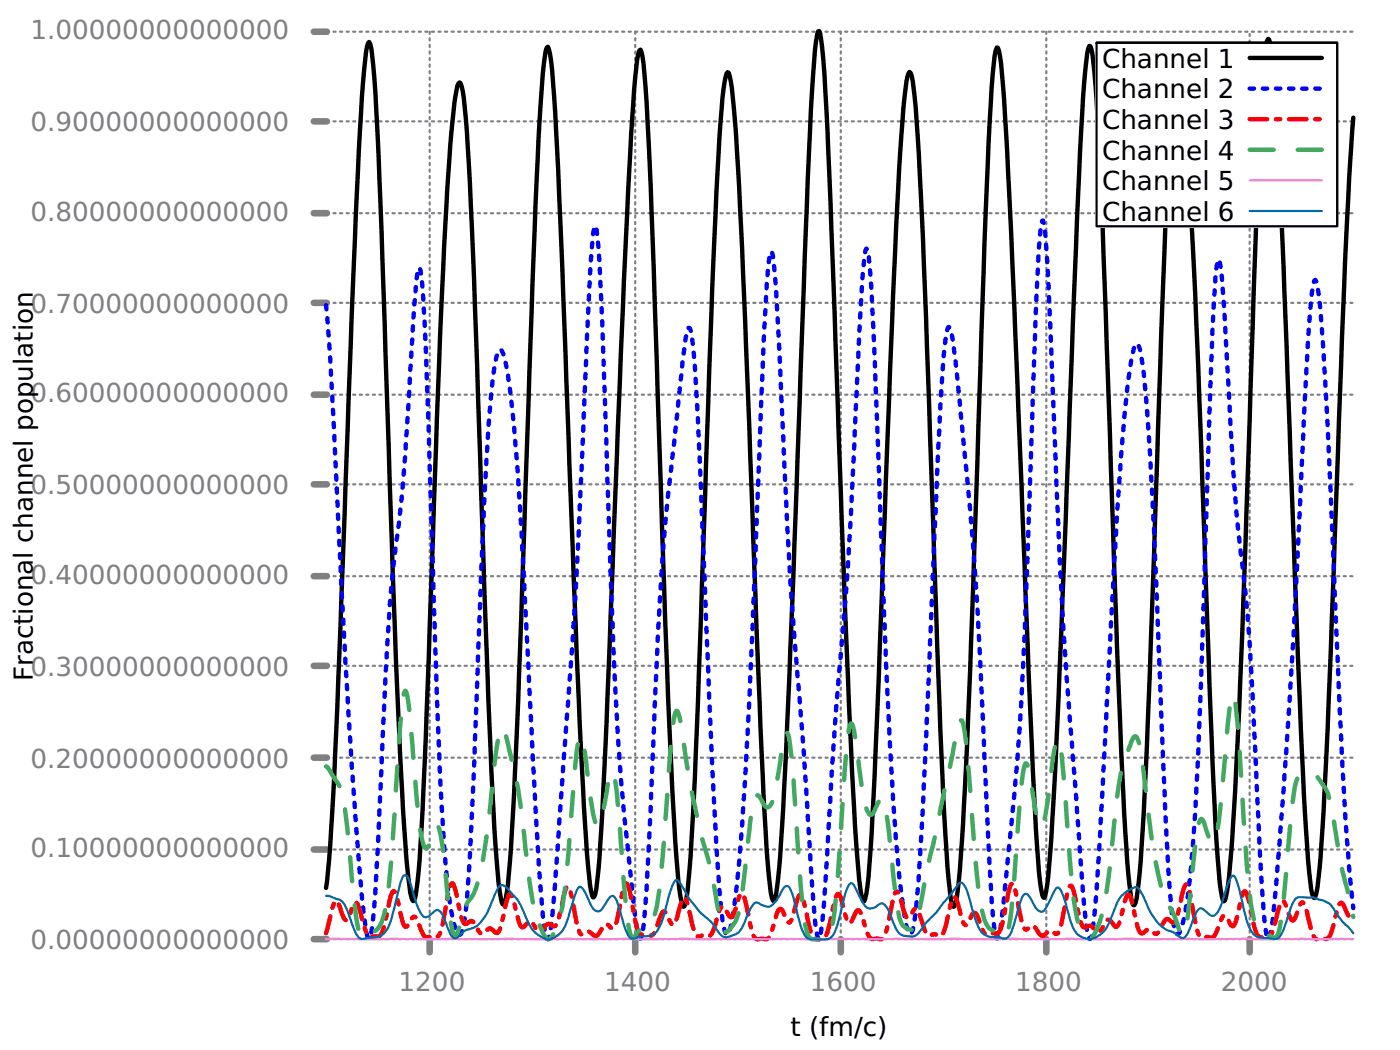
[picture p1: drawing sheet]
<svg xmlns="http://www.w3.org/2000/svg" width="226mm" height="169mm" viewBox="0 0 226 169" stroke-linecap="round" stroke-linejoin="round" font-family="sans-serif">
<g fill="none" stroke="#808080" stroke-width=".35" stroke-dasharray=".4 .7">
<path d="M52.7 19.6h124.1M52.7 5.1h165.4M201.5 6.9v-1.8M215.6 19.6h2.5M52.7 34.4h124.1M215.6 34.4h2.5M52.7 48.8h165.4M52.7 78.1h165.4M52.7 63.7h165.4M52.7 92.9h165.4M52.7 107.4h165.4M52.7 137h165.4"/>
<path d="M52.7 122.2h165.4M52.7 151.5h165.4M69.3 151.5v-146.4M102.4 151.5v-146.4M135.6 151.5v-146.4M168.7 151.5v-146.4M201.5 151.5v-115"/>
</g>
<g fill="none" stroke="#808080" stroke-width="1.1">
<path d="M50.6 19.6h2.1M50.6 5.1h2.1M50.6 34.4h2.1M50.6 48.8h2.1M50.6 78.1h2.1M50.6 63.7h2.1M50.6 92.9h2.1M50.6 107.4h2.1M50.6 137h2.1M50.6 122.2h2.1M50.6 151.5h2.1M69.3 151.5v2.1"/>
<path d="M102.4 151.5v2.1M135.6 151.5v2.1M168.7 151.5v2.1M201.5 151.5v2.1"/>
</g>
<path d="M176.8 6.9h38.8v29.6h-38.8z" fill="none" stroke="#000" stroke-width=".35"/>
<path d="M218.2 19l-.3 4.3a2549.8 2549.8 0 0 0-2.8 68.1l-1 25.8a383.9 383.9 0 0 1-1.6 25.9l-.4 1.5-.2 .2-.1-.1a39.4 39.4 0 0 1-1-8.2l-1-18.9-1.7-43.7a2123.6 2123.6 0 0 0-2.6-61l-.5-5-.3-1.5-.2-.1a14.2 14.2 0 0 0-.7 4.1 1295.6 1295.6 0 0 0-1.9 47.1l-.4 10.2a2364.6 2364.6 0 0 1-2.8 67.7l-.7 7.3-.3 2-.2 .5-.1 .2a6.7 6.7 0 0 1-.7-3.1 844.3 844.3 0 0 1-2-41.3l-.3-9.6a2040.5 2040.5 0 0 0-3-67.9l-.7-7.2a8.3 8.3 0 0 0-.8-3.5l-.3 .6a123.6 123.6 0 0 0-1.3 16.2l-1 24.7-.7 19.8a2243.8 2243.8 0 0 1-2.6 64.6l-.4 3.8a9.3 9.3 0 0 1-.7 3.5h-.1l-.2-.3-.3-1.7a364.1 364.1 0 0 1-1.6-27.1l-2.7-75.4a505.6 505.6 0 0 0-1.8-32.8l-.2-.8-.2-.5h-.1l-.4 1.2-.1 1.2a583.8 583.8 0 0 0-1.8 34.1l-1.4 35.3a1794.6 1794.6 0 0 1-2.8 60.4l-.3 3.1-.3 1.8-.2 .3-.2-.1-.3-1.4a351.8 351.8 0 0 1-1.7-26.9l-2-50.5a1533.1 1533.1 0 0 0-2.6-54.1 13.8 13.8 0 0 0-.7-4.1h-.1l-.2 .4-.3 2.1a693.7 693.7 0 0 0-1.9 38.7l-.6 20.3a2123.4 2123.4 0 0 1-2.8 68.9l-.4 3.9a15.5 15.5 0 0 1-.6 4.1l-.2 .1-.2-.1a43.8 43.8 0 0 1-.9-8.6l-.6-8.8-.5-11.4-1-27.6a2476 2476 0 0 0-2.8-70.1l-.3-3.9a13.2 13.2 0 0 0-.7-4l-.1-.1-.2 .2a41.2 41.2 0 0 0-1 7.8 1922 1922 0 0 0-2.8 62.6l-1.6 42.7a232 232 0 0 1-1.4 19.2l-.3 1.2-.2 .1-.2-.4a143.8 143.8 0 0 1-1.4-17.8l-1.4-30.3-2.3-64.4a410.6 410.6 0 0 0-1.5-26.2l-.3-1.3-.2 .1-.1 .5a206.9 206.9 0 0 0-1.4 19.4l-1.9 53.7a2319.8 2319.8 0 0 1-2.7 59.4l-.6 6.2-.4 1h-.1l-.2-.5-.3-2a550.4 550.4 0 0 1-1.9-33.6l-1-26.6a2353.7 2353.7 0 0 0-2.8-63.2l-.5-5.2-.3-1.9-.2-.5-.1-.2-.2 .2-.3 1.4a293.3 293.3 0 0 0-1.7 25.3l-3 83a338.2 338.2 0 0 1-1.5 23.2l-.3 1.4-.2 .1-.1-.2-.4-1.3a290.6 290.6 0 0 1-1.6-24.7l-.9-21-2.1-64.5a367.5 367.5 0 0 0-1.5-25.4l-.3-1.1-.2 .1-.2 .6a264.1 264.1 0 0 0-1.6 22.5l-2 46.9a2796.8 2796.8 0 0 1-2.6 60.5l-.5 4.8-.2 .8-.2 .5h-.2a10.3 10.3 0 0 1-.6-3.5 991.9 991.9 0 0 1-2.3-44.3l-.7-17.5a2822.1 2822.1 0 0 0-2.6-63.9l-.4-4.2a12.7 12.7 0 0 0-.6-3.8l-.2 .2-.2 .4a204.7 204.7 0 0 0-1.5 21.1l-3.3 91.7a366.4 366.4 0 0 1-1.5 23l-.3 1.7-.2 .3h-.1a16.2 16.2 0 0 1-.8-5.2 907.9 907.9 0 0 1-2-41.8l-.4-9.8a2751 2751 0 0 0-2.6-68l-.4-3.9a9.1 9.1 0 0 0-.8-3.9l-.3 .5a108 108 0 0 0-1.5 14.3 2901.3 2901.3 0 0 0-3 73l-.6 18.1a340.3 340.3 0 0 1-1.6 24.5l-.3 1.4-.2 .2-.1-.1a43.9 43.9 0 0 1-1.2-9.6 1812.5 1812.5 0 0 1-2.6-63.1l-1-30.5a544.4 544.4 0 0 0-1.7-33l-.3-1.9-.2-.3-.1 .1a50.7 50.7 0 0 0-1 8.8 2976 2976 0 0 0-2.8 67.2l-1.4 34.7a358.2 358.2 0 0 1-1.6 25.6" fill="none" stroke="#000" stroke-width=".71"/>
<path d="M52.6 49.2a1190.1 1190.1 0 0 1 2.3 41.9 1105.2 1105.2 0 0 0 3.8 56.6 9.1 9.1 0 0 0 .8 3.7l.4-.9a208 208 0 0 0 1.3-19.6l.7-14.9a291.2 291.2 0 0 1 2.1-29.2l.9-7.2 1.1-16.7a297.1 297.1 0 0 1 1.3-18.9l.2-.7 .2-.1a25 25 0 0 1 .6 5.9l.9 20.8 1.1 37.8a476.9 476.9 0 0 0 2 35.9 26 26 0 0 0 1.5 6.9l.3 .3a1.96 1.96 0 0 0 .7-1.6 186.2 186.2 0 0 0 1.3-17.8l1.7-42.8a405.7 405.7 0 0 1 1.8-28.3l.3-2.1 .4-1.2 .3-.6 .3 .1a21.9 21.9 0 0 1 1.3 6.3l.7 6.1a1590.9 1590.9 0 0 1 3 52.2l.6 12.3a193.9 193.9 0 0 0 1.5 17.6l.2 .4 .2 .1a10.5 10.5 0 0 0 .6-3.4l1.7-22.5a1384.7 1384.7 0 0 0 3.8-67.1 248.2 248.2 0 0 1 1.3-21.8l.2-.3 .2 .3a341.5 341.5 0 0 1 1.3 25.4l1.3 39.1a492.7 492.7 0 0 0 4 48.8l.3 1.3 .2 .1 .1-.3a67.8 67.8 0 0 0 1-10.7l1.4-30.2a448.6 448.6 0 0 1 3.4-43.7l.4-3.2a85.9 85.9 0 0 1 1.3-10.1l.1-.3h.2a38.1 38.1 0 0 1 1 8.8l1 21.4a2221.9 2221.9 0 0 0 2.8 60.5l.4 3.5a9.6 9.6 0 0 0 .8 3.7l.3-.3a64.9 64.9 0 0 0 1.7-11.3 1173.9 1173.9 0 0 0 2.8-54.2l.6-17.5a497.4 497.4 0 0 1 1.4-25.3l.3-1.6h.2l.2 .7a558.3 558.3 0 0 1 1.6 29.2 996.1 996.1 0 0 0 3.3 50.9l1.7 25.3a22.2 22.2 0 0 0 .6 4.7l.2 .1 .2-.5a165.5 165.5 0 0 0 1.3-16.7 1140.3 1140.3 0 0 1 3-40.6l.6-11.1 1-21.3a293.9 293.9 0 0 1 1.3-20.8l.2-.4 .2 .1 .2 .8 .1 1.5a1070.4 1070.4 0 0 1 1.8 42.1 1217.7 1217.7 0 0 0 2.7 53 90 90 0 0 0 1.6 12.3l.4 .7 .1 .1 .4-.7 .1-.7a161.8 161.8 0 0 0 1.4-16.2l2.3-53.4a394.4 394.4 0 0 1 1.5-24.9l.3-1.8 .2-.3 .2 .1a52.9 52.9 0 0 1 1.3 9l.6 6.8a676.3 676.3 0 0 1 3.5 49.6l.3 7.6a406.7 406.7 0 0 0 1.5 24.5l.4 1.1 .1-.1 .2-.4a172.1 172.1 0 0 0 1.6-14.5 455.3 455.3 0 0 0 2.7-38.4l1-28.7a752.5 752.5 0 0 1 1.3-31.4l.2-1.5 .2-.8 .1-.1 .2 .7a358.8 358.8 0 0 1 1.3 24.5l.3 8.6a1164 1164 0 0 0 3.9 63.6l.3 4.6a124.5 124.5 0 0 0 1.3 13.5l.2 .4h.1a11.8 11.8 0 0 0 .7-3.9 1885.4 1885.4 0 0 0 2.8-49.6 602.8 602.8 0 0 1 2.7-36.6l.6-4.2a2.57 2.57 0 0 1 .7-1.7l.3 .3 .4 1.2a205.3 205.3 0 0 1 1.8 22.1l1.6 40a465.2 465.2 0 0 0 1.7 29 7.5 7.5 0 0 0 .7 2.6l.1 .1 .2-.1a14.5 14.5 0 0 0 1.3-5.1 280.7 280.7 0 0 0 2-28.1l1.3-40.2a739.5 739.5 0 0 1 1.5-34.2l.2-1 .2-.2a19 19 0 0 1 .6 5l1 17.3a325.1 325.1 0 0 0 2.7 31.5 698.5 698.5 0 0 1 1.9 34.6 263 263 0 0 0 1.4 20.2l.1 .7 .2 .3h.2l.1-.5a179.1 179.1 0 0 0 1.7-16.8 1717.8 1717.8 0 0 0 3.8-66.7 326.5 326.5 0 0 1 1.3-20.5l.3-1.6 .2-.2 .4 1 .1 1a414.5 414.5 0 0 1 1.8 28.9l2 46.1 .9 13.8 .9 10.6" fill="none" stroke="#00f" stroke-width=".71" stroke-dasharray=".7 1.4"/>
<path d="M52.6 150.5l1-4a1.72 1.72 0 0 1 .6-1.2l.4 .4 .6 1.8 .5 .9 .4-.2 .8-2 .3-.6h.4l.1 .3 .5 1.6a7.9 7.9 0 0 0 1.3 3.5h1.4a.83 .83 0 0 0 .8-.8l.3-1.1 1-4.6 .3-.7 .2-.1 .2 .1 .3 .9 .7 3a2.37 2.37 0 0 0 .8 1.8l.3-.4 .5-.9 .3-.3 .2-.1 .5 .7 .9 2a.8 .8 0 0 0 1.3 .5l.6 .1a.5 .5 0 0 0 .7-.3 23.5 23.5 0 0 0 1.3-5.9l.5-2.1 .2-.3 .2-.1 .1 .2 .4 1 .9 4.5a.98 .98 0 0 0 .7 .9l.7-.4a.54 .54 0 0 1 .8 .5l.7 1.2 .3 .3 .3-.1 .7-.6a.58 .58 0 0 1 1 .2 .47 .47 0 0 0 .8 .2l.4-.8 .9-4.3 .4-.9 .1-.1h.2l.3 .7 1 3.9 .4 .6a.41 .41 0 0 0 .6-.2l.4-.4a.42 .42 0 0 1 .6-.1l1 1.4a.48 .48 0 0 0 .8-.2l.4-.5a.74 .74 0 0 1 1.3-.1h.3a13.2 13.2 0 0 0 1.3-4.5l.5-1.7 .2-.1h.2l.5 1.5 1 5 .5 1.1 .3 .1 .2-.1a.77 .77 0 0 1 1.3 0l.3 .3a.74 .74 0 0 0 1-.7l.4-.6a.66 .66 0 0 1 .6-.5 .66 .66 0 0 1 .7 .5l.3 .1a1.5 1.5 0 0 0 .7-1.2l1.1-5.5 .4-.5h.1l.2 .3 .3 1.3 1.2 5.7a1.01 1.01 0 0 0 1.3 .9 1.18 1.18 0 0 0 1.3-.1l1.3-3.4 .4-.2a3.2 3.2 0 0 1 1 1.7l.3 .4h.4l.4-1.3 .9-2.8 .1-.2h.2a8 8 0 0 1 1 3.2l.7 2.4a.66 .66 0 0 0 .4 .6 .66 .66 0 0 0 .7-.1l.5-.1 .5 .2a.95 .95 0 0 0 .8-1l1-3.2 .4-.6h.3l1 1.6 .2 .1h.1l.5-1 .8-2.6 .2-.2h.2a8.4 8.4 0 0 1 1 3.4l.6 2.9a.94 .94 0 0 0 1 1.1l.3-.1a1.53 1.53 0 0 0 1.4-.2l.5-1.1 .8-2.8 .3-.6 .2-.1 .3 .2 .5 1.1a.99 .99 0 0 0 .7 .9 2.85 2.85 0 0 0 .8-2l.4-1.3a1.39 1.39 0 0 1 .6-1.2 7.6 7.6 0 0 1 1 3.3l.7 2.7a1.36 1.36 0 0 0 1.3 1.2 1.36 1.36 0 0 0 1.3-1.1l1-4.4a3.5 3.5 0 0 1 .7-1.8 1.07 1.07 0 0 1 .6 1.1l.7 2.6 .5 1 .3-.2 .5-1a1.33 1.33 0 0 1 .7-.9 1.39 1.39 0 0 1 .6 1.1l1.1 3a.8 .8 0 0 0 1.1 .5l.7 .1a.55 .55 0 0 0 .6-.3 24.6 24.6 0 0 0 1.4-5.5l.3-1.3 .3-.6h.2l.3 .5 .7 2.4 .5 1.2 .3 .1 .8-1.2 .4-.3 .1 .1 .4 .5 1 3a.83 .83 0 0 0 .8 .8 1.61 1.61 0 0 1 1.6 .1 1.14 1.14 0 0 0 .7-1l1-4.1 .3-1 .4-.2a10.9 10.9 0 0 1 1.1 3.5 1 1 0 0 0 .7 1l.3-.4 .7-1.3 .3-.3a.99 .99 0 0 1 .7 .9l.6 1.8a.99 .99 0 0 0 .9 .9l.8-.3h.5a.59 .59 0 0 0 .7-.4 30.7 30.7 0 0 0 1.3-5.9 2.5 2.5 0 0 1 .6-1.7l.2 .1 .2 .4 1 4.8a3.5 3.5 0 0 0 .8 2.1l.3-.1 .4-.3a.56 .56 0 0 1 .5-.2 .56 .56 0 0 1 .4 .4l.7 1a.57 .57 0 0 0 1-.2 .74 .74 0 0 1 .7-.4 .74 .74 0 0 1 .6 .4l.4 .1 .3-.2a45.3 45.3 0 0 0 1.5-6.6l.3-.9 .2-.1 .2 .1 .5 1.6 .8 3.9a1.74 1.74 0 0 0 .6 1.2l.4-.1a.8 .8 0 0 1 1.3 .3l.3 .4a.41 .41 0 0 0 .7-.1l.7-1.1a.67 .67 0 0 1 .8-.6l.6 .8 .4 .3a1.3 1.3 0 0 0 .7-1.1l.6-2.7a2.57 2.57 0 0 1 .7-1.5l.3 .5 1 4.1a2.37 2.37 0 0 0 .8 1.7l.7-.4a.6 .6 0 0 1 1 .1l.3 .3a.41 .41 0 0 0 .7-.1l1.1-2 .4-.2 .5 .3a.46 .46 0 0 0 .6 .2 21.8 21.8 0 0 0 1.3-4.9l.4-1 .1-.2 .2 .1 .2 .2 .5 2a32.1 32.1 0 0 0 1.3 6 1.41 1.41 0 0 0 1.3 .2 .83 .83 0 0 0 1.3-.5l.9-2.2 .5-.7a1.16 1.16 0 0 1 .8 .9 .93 .93 0 0 0 .7 .8 7 7 0 0 0 1-3.1l.6-2.4 .2-.2 .2 .1a22.4 22.4 0 0 1 1.3 5.2l.3 1.2a.97 .97 0 0 0 1.3 .9 1.02 1.02 0 0 0 1.4-.7l1-3.7a2.08 2.08 0 0 1 .6-1.4 1.32 1.32 0 0 1 .7 1l.3 1a1.46 1.46 0 0 0 .7 1.2 4.4 4.4 0 0 0 1-2.1l.3-.7 .3-.2a15.7 15.7 0 0 1 1.3 4.4l.4 1a.86 .86 0 0 0 1.3 .4l.7 .1a1.21 1.21 0 0 0 1-1.2l.8-3.3 .5-1.2 .2-.1 .3 .2 1 2 .2 .1 .1-.1 .3-.6" fill="none" stroke="#f00" stroke-width=".71" stroke-dasharray="2.8 1.4 .7 1.4"/>
<path d="M52.6 123.6l.3 .2 1 1.7a7.8 7.8 0 0 1 1.7 4.5l1 9.4a73.2 73.2 0 0 0 1.4 11.3l.4 .5h.1l1.5-.9a2.49 2.49 0 0 0 1.7-2 39.1 39.1 0 0 0 1.3-8.7l1.5-22.1 .5-4.9 .3-1.2 .2 .1 .2 .6 .3 2.4 .6 7.6a118.3 118.3 0 0 0 1.6 13.7l.3 .8 .3 .2 .4-.5 .6-1.9a1.84 1.84 0 0 1 .7-1.2l.3 .4a66.9 66.9 0 0 1 1.3 10.1l.7 5.5 .5 1.7h.2l.1-.1 .5-1.5a12.5 12.5 0 0 1 1.5-4 7.2 7.2 0 0 0 1.7-3.8l.6-3.1 .5-3.2 .8-7.1a80.2 80.2 0 0 1 1.4-10l.3-.7 .3 .2a100.1 100.1 0 0 1 3.7 20.4 51.1 51.1 0 0 0 1.8 10.4l1 2.3a.94 .94 0 0 0 .8 .8 4.3 4.3 0 0 0 1.4-2.2 24.9 24.9 0 0 0 1.3-6.6l1.8-21.5 .5-2.4 .2-.1 .1 .3a97.5 97.5 0 0 1 1.5 10.2l.3 2a4.5 4.5 0 0 0 .7 2l.4-.2a41.4 41.4 0 0 0 1.4-7l.4-1.3 .1-.3h.2a14.4 14.4 0 0 1 .8 5.1l.4 4a194.6 194.6 0 0 0 1.5 16.4l.3 1.1 .1 .2h.2l.3-.3a2.17 2.17 0 0 1 2-1.5l.4-.2 .3-.4a17.5 17.5 0 0 0 1.3-6.1l1-11.8a195.6 195.6 0 0 1 1.4-15.3l.1-.6 .2-.4 .1 .1 .5 1.7a156.1 156.1 0 0 0 5 24.2l.7 3.6a22.8 22.8 0 0 0 1.3 5.8l.3 .3a3.7 3.7 0 0 0 1.5-1.6l.3-.7a37.5 37.5 0 0 0 1.4-8l1-8.7a6.8 6.8 0 0 1 .8-3 .55 .55 0 0 1 .6 .4l.7 1.2a.54 .54 0 0 0 .6 .3 .54 .54 0 0 0 .4-.4 20.4 20.4 0 0 0 1.3-5.8l.9-4.9 .3-1 .2 .1a10.5 10.5 0 0 1 .6 3.7l1 13.7a125.8 125.8 0 0 0 1.3 14 2.78 2.78 0 0 0 .9 1.8 5.2 5.2 0 0 0 2.6-.2l.5-.8 .2-.6a90.3 90.3 0 0 0 1.3-12.8l1.2-16.7 .3-2.7 .2-.7 .1-.2h.2a36.1 36.1 0 0 1 1.2 7.1 30 30 0 0 0 1.3 7l.3 .6h.4l.5-.7 .4-1.1a1.02 1.02 0 0 1 .7-.8 2.63 2.63 0 0 1 .7 1.9l.5 3.7 .5 4.7a53.1 53.1 0 0 0 1.3 9.3 1.94 1.94 0 0 0 2 1.5l.3-.4a50.9 50.9 0 0 0 1.8-8.4l.4-1.6a176.3 176.3 0 0 0 2.8-12.8l2-9.4 .3-1 .2-.1h.1a27.6 27.6 0 0 1 1 7l.7 8.8a116.5 116.5 0 0 0 1.6 15.2 4 4 0 0 0 1.5 2.8l.4 .1a3.6 3.6 0 0 1 1.6 1l.3-.2 .4-.8a107.5 107.5 0 0 0 1.3-13.2l1-11.7 .3-1.8 .2-.3h.2a43.9 43.9 0 0 1 1.3 7l.6 2.9 .4 .3a2.83 2.83 0 0 0 .7-1.7l.5-3 .8-6.7a7.4 7.4 0 0 1 .6-2.6h.2l.2 .5 .3 1.9 1 12.3a123.6 123.6 0 0 0 1.5 14 5.9 5.9 0 0 0 1.8 3.4h.3a4.2 4.2 0 0 0 1.4-2.3 32.3 32.3 0 0 0 1.6-8l.7-6.2a66.8 66.8 0 0 1 1.8-12.3l1.2-3 .4-.8h.4l.3 .8a127.2 127.2 0 0 1 1.7 12.2 69.7 69.7 0 0 0 2.6 13.3l.7 1.2a12.1 12.1 0 0 1 1.6 3.8l.4 .6 .1 .1 .4-.6 .1-.6 .4-2.1 1.3-12.4 .5-2.5 .3-.5 .5 .7 .7 2.1a1.42 1.42 0 0 0 .6 1l.4-.3a44.6 44.6 0 0 0 1.3-9.5l1.2-12.5 .1-1 .2-.5 .2-.1 .3 1.2a332.8 332.8 0 0 1 1.5 20.7 106.9 106.9 0 0 0 1.5 14.2 3.4 3.4 0 0 0 1.3 2.4l1 .3 .7 .3a.49 .49 0 0 0 .8-.2 25.3 25.3 0 0 0 1.1-7.2l.4-3.8a119.5 119.5 0 0 1 1.5-13.7 1.45 1.45 0 0 1 .6-1.2 1.82 1.82 0 0 0 1.7-.3 2.07 2.07 0 0 1 1.7 1.3 7.7 7.7 0 0 1 1.8 4.5l1.6 9.6 1 3.9 .8 3.9" fill="none" stroke="#41ab5d" stroke-width=".71" stroke-dasharray="3.9 3.9"/>
<path d="M218.2 151.4l-15.7 .1-2.3-.1-6.8 .1-2.5-.1-6.6 .1-3.1-.1-4.7 .1-4.6-.1-4 .1-5.2-.1-4.3 .1-5.2-.1-3.9 .1-5.1-.1-1.5 .1h-21l-2.2-.1-7.1 .1-2.8-.1-6.5 .1-2.6-.1-5 .1-4.5-.1-4.8 .1-4-.1-2.6 .1-6.1-.1-2.9 .1-6.4-.1-2.5 .1h-9.1" fill="none" stroke="#ee82ee" stroke-width=".35"/>
<path d="M52.6 144.5h.6l1 .5a2 2 0 0 1 1.7 1.6l.7 1.8a6.6 6.6 0 0 0 1.4 2.9l.5 .1 .9-.2a3.3 3.3 0 0 0 2.8-1 9 9 0 0 0 1.3-3.5l1-4.1 .5-1.3 .2-.1a.59 .59 0 0 1 .6 .4l.7 1.9a10.3 10.3 0 0 0 1.8 4.3 1.2 1.2 0 0 0 1.3-.5l.9-.6 .5 .3a12.8 12.8 0 0 1 1.5 3.3l.3 .6a.73 .73 0 0 0 .7 .4 .73 .73 0 0 0 .6-.4l.3-.4a4.2 4.2 0 0 1 2.1-.9 6.9 6.9 0 0 0 2.7-4l1.1-2.3a.73 .73 0 0 1 .5-.5 .73 .73 0 0 1 .8 .2 11.8 11.8 0 0 1 3.1 4.7l.4 .8a4.5 4.5 0 0 0 3.4 3 3.9 3.9 0 0 0 3-3.1l1.5-4.8 .5-.6a3.2 3.2 0 0 1 1.3 1.9 3 3 0 0 0 1.5 2.1l.4-.1 .3-.2 1.1-1.7 .4-.4 .3-.1 .3 .2 .4 .6 .8 2.7a7.6 7.6 0 0 0 1.3 3.2 1.59 1.59 0 0 0 1.5-.1l.3-.1a2.66 2.66 0 0 0 3.2-2l1-3.4a11.4 11.4 0 0 1 1.3-3.6l.3-.1 .4 .4a23.7 23.7 0 0 0 2.8 4.2l.7 .8a9.8 9.8 0 0 1 2.9 3.2 1.51 1.51 0 0 0 2.2 .3 2.47 2.47 0 0 0 1.8-1.9l.3-.8a5.4 5.4 0 0 1 1.5-2.5h.4l.9 .5a1.28 1.28 0 0 0 1.9-.6l1.3-2.2a.58 .58 0 0 1 .6-.4 .58 .58 0 0 1 .5 .5l.6 1.4 .5 2a12.1 12.1 0 0 0 1.4 4.2 2.61 2.61 0 0 0 2.2 .5h.7a1.72 1.72 0 0 0 1.9-1.5l.4-1 1.1-4.6 .6-1.4a.71 .71 0 0 1 .6-.6l.3 .4 1 2a2.93 2.93 0 0 0 1.5 1.7 2.32 2.32 0 0 0 1.7-.7 .7 .7 0 0 1 1 .3l.5 .9 .5 1.3a4.4 4.4 0 0 0 1.5 2.5l.5 .1 .8 .1a1.57 1.57 0 0 0 1.8-1l1-1.4a15.6 15.6 0 0 0 2.8-3.2l2.3-2.9a.46 .46 0 0 1 .5-.2 .46 .46 0 0 1 .3 .4 22.3 22.3 0 0 1 1.7 5 5.9 5.9 0 0 0 1.5 2.9 4.9 4.9 0 0 0 2.7 .6 1.24 1.24 0 0 0 1.8-.9l.6-2a16.6 16.6 0 0 1 1.4-4 .48 .48 0 0 1 .8 .1l.3 .5a4 4 0 0 0 1.5 2.1h.4a3.8 3.8 0 0 0 1.3-1.9l.6-1.4a.61 .61 0 0 1 .7-.6 8.5 8.5 0 0 1 1.5 3.8 7.1 7.1 0 0 0 1.7 3.9 2.6 2.6 0 0 0 3.6-.1 6.8 6.8 0 0 0 2-3.4 6.1 6.1 0 0 1 1.8-3.2l1-.7a.94 .94 0 0 1 1-.3 .94 .94 0 0 1 .7 .7l.6 1.3a9.3 9.3 0 0 0 3.5 4.8l1.2 .5 .5 .3a1.12 1.12 0 0 0 1.3 .4 14.6 14.6 0 0 0 1.7-3.6l.3-.6a.66 .66 0 0 1 .5-.4 .66 .66 0 0 1 .6 .3l.4 .3a1.13 1.13 0 0 0 1.3 .5 4.3 4.3 0 0 0 1.3-2.5l.3-1.1a5.9 5.9 0 0 1 1.4-2.8 1.46 1.46 0 0 1 .6 1.1l1 4a10.6 10.6 0 0 0 1.5 4.2 2.81 2.81 0 0 0 2.5 .8h.3a1.39 1.39 0 0 0 2-1l.7-1.8a10.4 10.4 0 0 1 1.5-3.6l.5-.2 1.8 .1a1.98 1.98 0 0 1 1.5 .3 3.2 3.2 0 0 1 2.6 2.1l1.2 1.5 .8 .8 .8 1" fill="none" stroke="#0072b2" stroke-width=".35"/>
<path d="M176.7 7.1h39.1v29.6h-39.1z" fill="#fff"/>
<path d="M176.8 6.9h38.8v29.6h-38.8z" fill="none" stroke="#000" stroke-width=".35"/>
<path d="M201.5 9.3h11.7" fill="none" stroke="#000" stroke-width=".71"/>
<path d="M201.5 14.3h11.7" fill="none" stroke="#00f" stroke-width=".71" stroke-dasharray=".7 1.4"/>
<path d="M201.5 19.2h11.7" fill="none" stroke="#f00" stroke-width=".71" stroke-dasharray="2.8 1.4 .7 1.4"/>
<path d="M201.5 24.2h11.7" fill="none" stroke="#41ab5d" stroke-width=".71" stroke-dasharray="3.9 3.9"/>
<path d="M201.5 29.1h11.7" fill="none" stroke="#ee82ee" stroke-width=".35"/>
<path d="M201.5 34h11.7" fill="none" stroke="#0072b2" stroke-width=".35"/>
<g font-size="4.2" fill="#808080">
<text x="4.9" y="6.3">1.00000000000000</text>
<text x="4.9" y="21.2">0.90000000000000</text>
<text x="4.9" y="35.6">0.80000000000000</text>
<text x="4.9" y="50.4">0.70000000000000</text>
<text x="4.9" y="64.9">0.60000000000000</text>
<text x="4.9" y="79.7">0.50000000000000</text>
<text x="4.9" y="94.2">0.40000000000000</text>
<text x="4.9" y="109">0.30000000000000</text>
<text x="4.9" y="123.8">0.20000000000000</text>
<text x="4.9" y="138.2">0.10000000000000</text>
<text x="4.9" y="153">0.00000000000000</text>
<text x="64.3" y="159.7">1200</text>
<text x="97.4" y="159.7">1400</text>
<text x="130.6" y="159.7">1600</text>
<text x="163.7" y="159.7">1800</text>
<text x="196.9" y="159.7">2000</text>
</g>
<g font-size="4.2">
<text x="177.7" y="10.9">Channel 1</text>
<text x="177.7" y="15.9">Channel 2</text>
<text x="177.7" y="20.8">Channel 3</text>
<text x="177.7" y="25.7">Channel 4</text>
<text x="177.7" y="30.7">Channel 5</text>
<text x="177.7" y="35.6">Channel 6</text>
<text x="5.3" y="109.8" transform="rotate(-90 5.3 109.8)">Fractional channel population</text>
<text x="127.5" y="167.2">t (fm/c)</text>
</g>
</svg>
